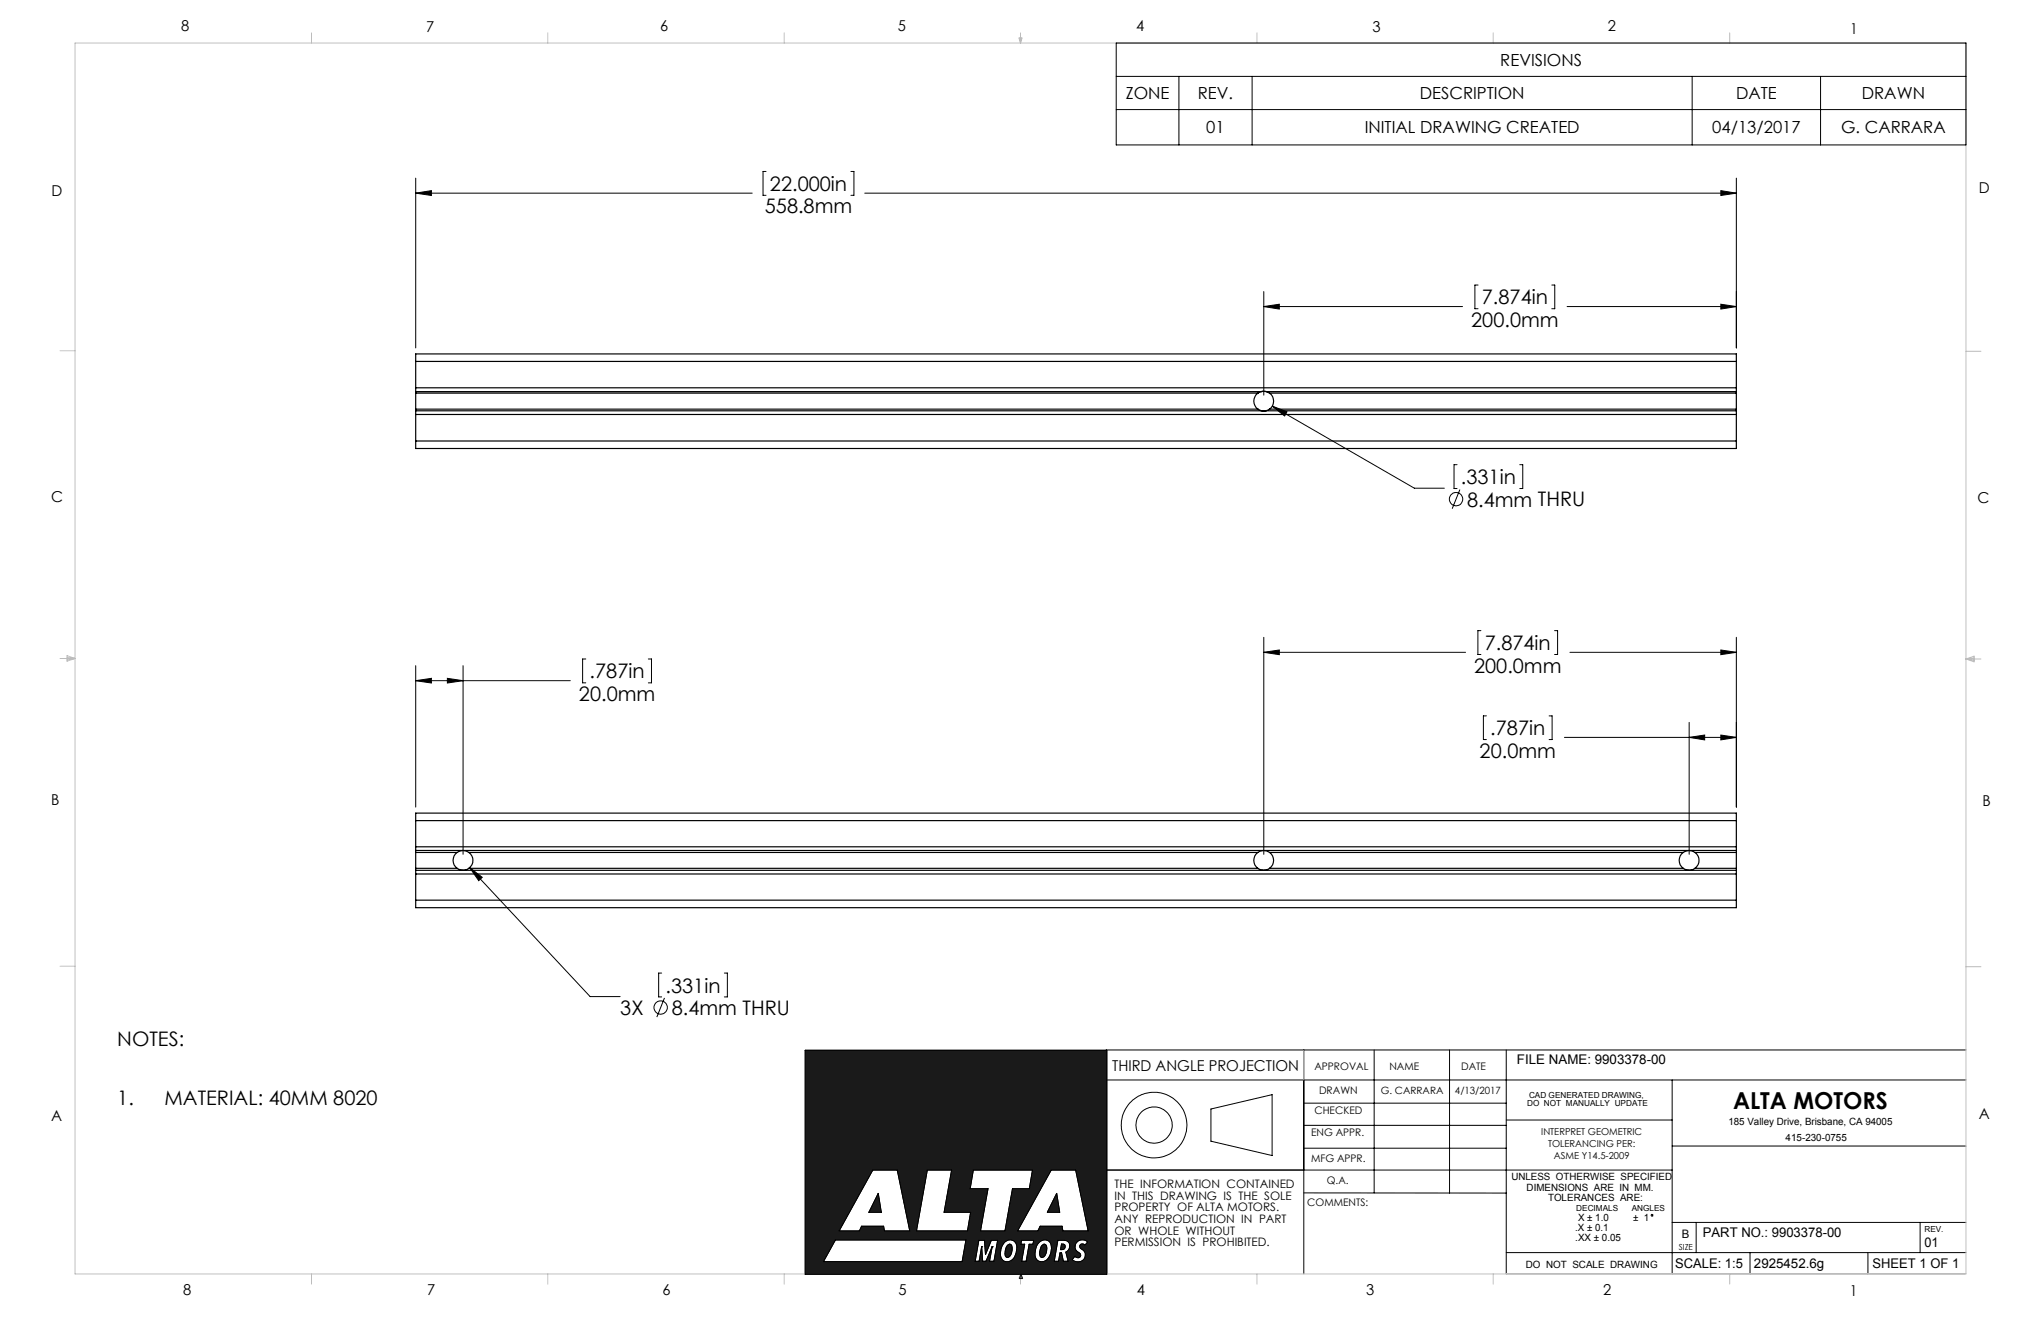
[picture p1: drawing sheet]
<svg xmlns="http://www.w3.org/2000/svg" width="432mm" height="279mm" viewBox="0 0 432 279" stroke-linecap="round" stroke-linejoin="round" font-family="sans-serif">
<g fill="none" stroke="#000" stroke-width=".21">
<path d="M170.4 222.1h63.7v47.4h-63.7zM234 228.4h181.9M256.2 234.6l12.9-3.1v12.9l-12.9-3zM275.8 238h42.9M275.8 233.3h42.9M275.8 222.1v47.3M290.7 222.1v30.2M306.7 222.1v30.2M318.7 222.1v47.4M318.7 236.9h35.1M353.8 228.4v41.1M415.9 222.1h-181.9v47.4"/>
<path d="M184.6 247.5h5.2l2.7 12.8h-5.4l-.2-.9h-4.6l-.5 .9h-4.3zM185.8 252.4l.6 4h-2.6zM196.2 247.5h5.1l-1.6 8.9h5.7l-.7 3.9h-10.8zM205.9 247.5h12.5l-.6 3.9h-3.6l-1.6 8.9h-5.2l1.6-8.9h-3.8zM222.4 247.5h5.2l2.6 12.8h-5.3l-.2-.9h-4.6l-.5 .9h-4.3zM223.6 252.4l.6 4h-2.6zM234 247.5h119.8M275.8 252.3h42.9M275.8 242.9h42.9M353.8 258.6h62.1M353.8 242.4h62.1M358.8 258.6v6.3"/>
<path d="M406.2 258.6v6.3M176.7 262.3h27.7l-.8 4.5h-29.4zM207.7 263.7h.1M207.7 263.7l-.5 3.1h-.9l.8-4.5h1.2l.2 3 1.2-3h1.4l-.8 4.5h-1l.6-3.1M207.7 263.7l.2 3.1h.7l1.3-3.1M209.9 263.7h.1M212.5 262.7a1.5 1.5 0 0 1 1.8-.3 1.5 1.5 0 0 1 .8 1.7 2.51 2.51 0 0 1-2.1 2.8 1.51 1.51 0 0 1-1.4-1.8 3.6 3.6 0 0 1 .9-2.4zM213.2 263.3l.4-.2a.84 .84 0 0 1 .5 1.2l-.2 1a.79 .79 0 0 1-1 .6 2.06 2.06 0 0 1 .3-2.6zM216.1 262.3h2.6l-.2 .9h-.8l-.6 3.6h-1l.7-3.6h-.8zM219.9 262.7a1.5 1.5 0 0 1 1.8-.3 1.5 1.5 0 0 1 .8 1.7 2.58 2.58 0 0 1-2.2 2.8 1.46 1.46 0 0 1-1.3-1.8 3.2 3.2 0 0 1 .9-2.4zM220.5 263.3l.4-.2a.84 .84 0 0 1 .5 1.2l-.2 1a.73 .73 0 0 1-1 .6 2.06 2.06 0 0 1 .3-2.6zM223.8 262.3a2.71 2.71 0 0 1 2.2 .3 1.46 1.46 0 0 1-.5 2.2l.5 2h-1l-.4-1.8h-.3l-.4 1.8h-.9z"/>
<path d="M224.6 263.1h.3a.64 .64 0 0 1 .4 .9 .64 .64 0 0 1-.9 .3zM228 262.5a1.68 1.68 0 0 1 2.1 .2l-.5 .6-.5-.2h-.4l-.2 .3a1.81 1.81 0 0 0 .9 1.3 1.56 1.56 0 0 1-.5 2 1.56 1.56 0 0 1-2.1-.3l.6-.7a.63 .63 0 0 0 .8 .3 .63 .63 0 0 0 .3-.9 1.48 1.48 0 0 1-1.1-1.1 1.48 1.48 0 0 1 .6-1.5zM318.7 264.9h97.2M370.2 264.9v4.6M395.2 264.9v4.6"/>
<circle cx="244.1" cy="238" r="3.8"/>
<circle cx="244.2" cy="238" r="6.9"/>
</g>
<path d="M234.1 222.1v47.4" fill="none" stroke="#191924" stroke-width=".25"/>
<g fill="none" stroke="#c0c0c0" stroke-width=".21">
<path d="M15.9 9.1h400v260.4h-400zM65.9 6.9v2.2M115.9 6.9v2.2M165.9 6.9v2.2M215.6 8h.6l-.3 1.1zM215.7 8l.2 1.1M215.9 6.9v2.2M216 8l-.1 1.1M265.9 6.9v2.2M315.9 6.9v2.2M365.9 6.9v2.2M12.7 74.2h3.2"/>
<path d="M415.9 74.3h3.2M12.7 139.3h3.2M14.2 139.1l1.7 .2M14.2 138.7l1.7 .6-1.7 .5zM15.9 139.3l-1.7 .3M415.9 139.4h3.2M415.9 139.4l1.8-.6v1.2zM415.9 139.4l1.8 .3M417.7 139.2l-1.8 .2M12.7 204.4h3.2M415.9 204.5h3.2M275.8 222.1v6.3"/>
<path d="M65.9 269.5v2.1M115.9 269.5v2.1M165.9 269.5v2.1M215.9 269.5v2.1M215.9 269.5l.3 .8h-.6zM265.9 269.5v2.1M315.9 269.5v2.1M365.9 269.5v2.1"/>
</g>
<path d="M216 269.5l.3 .9h-.6z" fill="none" stroke="#00f" stroke-width=".25"/>
<path d="M224.6 263.1l-.2 1.2h.5l.5-.4v-.5l-.3-.2zM185.8 252.4l-2 4h2.6zM213.3 263.3l-.4 .5-.3 1.2 .1 .7 .3 .3h.3l.4-.4 .4-1.3-.1-1-.3-.2zM223.6 252.4l-2 4h2.6zM219.9 262.7l.8-.4h.8l.6 .3 .3 .9v1l-.3 1.2-.6 .8-.8 .4-1.1-.2-.4-.4-.2-.5 .1-1.8zM212.4 262.8l.7-.5 .8-.1 .7 .3 .5 .7v1.2l-.4 1.4-.6 .8-.7 .3h-.7l-.4-.2-.5-.5-.1-.5 .1-1.6zM222.4 247.5h5.2l2.6 12.9h-5.3l-.2-1h-4.6l-.5 1h-4.3zM227.8 262.8a1.63 1.63 0 0 1 2.3-.1l-.5 .6-.4-.2-.7 .2-.1 .5 .4 .4a1.49 1.49 0 0 1 .6 2.1 1.49 1.49 0 0 1-2.2 .4l-.4-.3 .7-.6a.64 .64 0 0 0 1.1 0 .64 .64 0 0 0-.6-1 1.3 1.3 0 0 1-.2-2zM223.8 262.3h1.4l.6 .2a1.38 1.38 0 0 1-.3 2.3l.5 2h-1l-.4-1.8h-.3l-.4 1.8h-.9zM216.1 262.3h2.6l-.2 .9h-.8l-.6 3.6h-1l.7-3.6h-.8zM207.1 262.3h1.2l.2 3 1.2-3h1.4l-.8 4.5h-1l.6-3.1-1.3 3.1h-.7l-.2-3.1-.5 3.1h-.9zM196.2 247.5h5.1l-1.6 8.9h5.7l-.7 4h-10.8zM176.7 262.3h27.7l-.8 4.5h-29.4zM184.6 247.5h5.2l2.7 12.9h-5.4l-.2-1h-4.6l-.5 1h-4.3zM205.9 247.5h12.5l-.6 3.9h-3.6l-1.6 9h-5.2l1.6-9h-3.8zM170.4 222.1v47.4h63.7v-47.4zM220.6 263.3l-.5 .7-.1 .8v.8l.3 .4 .5-.1 .3-.4 .4-1.4-.3-.9-.3-.1z" fill-rule="evenodd" fill="#191924"/>
<g fill="none" stroke="#000" stroke-width=".21">
<path d="M236.1 9.1h179.8v21.6h-179.8zM236.1 16.2h179.8M249.4 16.2v14.5M264.9 16.2v14.5M358 16.2v14.5M385.2 16.2v14.5M87.9 37.7v35.9M162.1 36.3h-.7v5h.7M180 36.3h.7v5h-.7M236.1 23.2h179.8M367.3 37.7v35.9M87.9 40.9h71.2"/>
<path d="M87.9 40.9l3.4-.6v1zM183 40.9h184.3M364.1 40.3l3.2 .6-3.2 .4zM267.4 61.7v21.9M267.4 64.8h42M267.4 64.8l3.3-.5v1.1zM312.7 60.3h-.7v5h.7M328.3 60.3h.6v5h-.6M331.5 64.8h35.8M364.1 64.3l3.2 .5-3.2 .6zM269.2 85.9l3.1 1.2-.5 .9zM269.2 85.9l30 17.4h6.4"/>
<path d="M308.3 98.3h-.7v5h.7M321.5 98.3h.7v5h-.7M308.9 103.5l-1.7 4.1M123.9 139.4h-.6v5h.6M137.2 139.4h.6v5h-.6M267.4 134.8v45.9M267.4 138h42.7M267.4 138l3.3-.5v1zM313.3 133.4h-.6v5h.6M328.9 133.4h.6v5h-.6M332.1 138h35.2M364.1 137.5l3.2 .5-3.2 .5z"/>
<path d="M367.3 134.8v35.9M87.9 140.8v29.9M87.9 144h32.7M87.9 144l3.4-.5v1zM94.7 143.5l3.3 .5-3.3 .5zM98 140.8v39.9M314.5 151.4h-.7v5h.7M327.7 151.4h.7v5h-.7M331 156h36.3M357.4 152.8v27.9M357.4 156l3.2-.5v1zM364.1 155.5l3.2 .5-3.2 .5z"/>
<path d="M99.4 183.5l25.4 27.3h6.4M99.4 183.5l2.6 2.1-.7 .7zM140 205.8h-.7v5.1h.7M140.6 211.1l-1.6 4M153.2 205.8h.7v5.1h-.7M170.4 222.1h63.7v47.4h-63.7zM184.6 247.5h5.2l2.7 12.9h-5.4l-.2-1h-4.6l-.5 1h-4.3zM185.8 252.4l.6 4h-2.6zM196.2 247.5h5.1l-1.6 8.9h5.7l-.7 4h-10.8zM205.9 247.5h12.5l-.6 3.9h-3.6l-1.6 9h-5.2l1.6-9h-3.8zM222.4 247.5h5.2l2.6 12.9h-5.3l-.2-1h-4.6l-.5 1h-4.3zM223.6 252.4l.6 4h-2.6z"/>
<path d="M176.7 262.3h27.7l-.8 4.5h-29.4zM207.7 263.7h.1M207.7 263.7l-.5 3.1h-.9l.8-4.5h1.2l.2 3 1.2-3h1.4l-.8 4.5h-1l.6-3.1M207.7 263.7l.2 3.1h.7l1.3-3.1M209.9 263.7h.1M212.5 262.7a1.5 1.5 0 0 1 1.8-.3 1.5 1.5 0 0 1 .8 1.7 2.51 2.51 0 0 1-2.1 2.8 1.51 1.51 0 0 1-1.4-1.8 3.6 3.6 0 0 1 .9-2.4zM213.2 263.3l.4-.2a.84 .84 0 0 1 .5 1.2l-.2 1a.79 .79 0 0 1-1 .6 2.06 2.06 0 0 1 .3-2.6zM216.1 262.3h2.6l-.2 .9h-.8l-.6 3.6h-1l.7-3.6h-.8zM219.9 262.7a1.5 1.5 0 0 1 1.8-.3 1.5 1.5 0 0 1 .8 1.7 2.58 2.58 0 0 1-2.2 2.8 1.46 1.46 0 0 1-1.3-1.8 3.2 3.2 0 0 1 .9-2.4zM220.5 263.3l.4-.2a.84 .84 0 0 1 .5 1.2l-.2 1a.73 .73 0 0 1-1 .6 2.06 2.06 0 0 1 .3-2.6zM223.8 262.3h1.3a1.3 1.3 0 0 1 1.2 1.1 1.3 1.3 0 0 1-.8 1.4l.5 2h-1l-.4-1.8h-.3l-.4 1.8h-.9zM224.6 263.1a.61 .61 0 0 1 .8 .5 .61 .61 0 0 1-.7 .7h-.3z"/>
<path d="M227.7 262.9a1.65 1.65 0 0 1 2.4-.2l-.5 .6a.62 .62 0 0 0-1.1 .1 .62 .62 0 0 0 .5 .9 1.48 1.48 0 0 1 .4 2 1.48 1.48 0 0 1-2 .5l-.6-.4 .6-.7a.65 .65 0 0 0 1.1 .1 .65 .65 0 0 0-.5-1 1.41 1.41 0 0 1-.3-1.9z"/>
<circle cx="308" cy="105.6" r="1.42"/>
<circle cx="139.8" cy="213.1" r="1.41"/>
<circle cx="349.5" cy="257" r=".19"/>
</g>
<path d="M99.4 183.5l1.9 2.8 .7-.7zM87.9 144l3.4-.5v1zM94.7 143.5l3.3 .5-3.3 .5zM364.1 155.5l3.2 .5-3.2 .5zM357.4 156l3.2-.5v1zM267.4 138l3.3-.5v1zM364.1 137.5l3.2 .5-3.2 .5zM87.9 40.9l3.4-.6v1zM364.1 40.3l3.2 .6-3.2 .4zM267.4 64.8l3.3-.5v1.1zM364.1 64.3l3.2 .5-3.2 .6zM269.2 85.9l2.6 2.1 .5-.9z" fill="#000"/>
<g fill="none" stroke="#000" stroke-width=".25">
<path d="M87.9 76.4v-1.5h279.4v1.5M87.9 76.4v5.6M87.9 76.4h279.4M367.3 76.4v5.6M87.9 86.9h279.4M87.9 86.9v.8M87.9 82.8h279.4M87.9 82v.8M87.9 93.3v1.6h279.4v-1.6M87.9 82.8v.3M87.9 86.5v.4M87.9 83.1v3.4"/>
<path d="M87.9 87.7v5.6M87.9 82h279.4M87.9 87.7h279.4M87.9 93.3h279.4M87.9 83.1h178.2M87.9 86.5h178.2M266.1 83.1a2.09 2.09 0 0 1 2.5 0M266.1 86.5a1.95 1.95 0 0 0 2.5 0M266.1 83.1a2.07 2.07 0 0 0 0 3.4M268.6 83.1a2.07 2.07 0 0 1 0 3.4M268.6 83.1h98.7M268.6 86.5h98.7"/>
<path d="M367.3 86.9v.8M367.3 82v.8M367.3 82.8v.3M367.3 86.5v.4M367.3 83.1v3.4M367.3 87.7v5.6M87.9 173.6v-1.6h279.4v1.6M87.9 179.9h279.4M87.9 179.1v.8M87.9 179.9v.4M87.9 173.6h279.4M87.9 173.6v5.5"/>
<path d="M87.9 179.1h279.4M367.3 179.1v.8M367.3 179.9v.4M367.3 173.6v5.5M87.9 184.1h279.4M87.9 184.1v.8M87.9 190.4v1.6h279.4v-1.6M87.9 183.7v.4M87.9 184.9h279.4M87.9 190.4h279.4M87.9 180.3v3.4M87.9 184.9v5.5"/>
<path d="M87.9 180.3h8.8M87.9 183.7h8.8M96.7 180.3a2.06 2.06 0 0 1 2.5 0M96.7 183.7a2.06 2.06 0 0 0 2.5 0M96.7 180.3a2.08 2.08 0 0 0 0 3.4M99.2 180.3a2.08 2.08 0 0 1 0 3.4M99.2 180.3h166.9M99.2 183.7h166.9M266.1 180.3a2.06 2.06 0 0 1 2.5 0M266.1 183.7a2.06 2.06 0 0 0 2.5 0M266.1 180.3a2.08 2.08 0 0 0 0 3.4M268.6 180.3a2.08 2.08 0 0 1 0 3.4"/>
<path d="M268.6 180.3h87.5M268.6 183.7h87.5M356.1 180.3a2.06 2.06 0 0 1 2.5 0M356.1 183.7a2.06 2.06 0 0 0 2.5 0M356.1 180.3a2.08 2.08 0 0 0 0 3.4M358.6 180.3a2.08 2.08 0 0 1 0 3.4M358.6 180.3h8.7M358.6 183.7h8.7M367.3 184.1v.8M367.3 183.7v.4M367.3 180.3v3.4M367.3 184.9v5.5"/>
</g>
<text font-size="4.9" x="366.6" y="234.7">ALTA MOTORS</text>
<g font-size="4.2">
<text x="162.9" y="40.4">22.000in</text>
<text x="161.8" y="45.1">558.8mm</text>
<text x="313.5" y="64.4">7.874in</text>
<text x="311.3" y="69.1">200.0mm</text>
<text x="309.1" y="102.4">.331in</text>
<text x="310.4" y="107.2">8.4mm THRU</text>
<text x="314.1" y="137.5">7.874in</text>
<text x="124.7" y="143.5">.787in</text>
<text x="311.9" y="142.3">200.0mm</text>
<text x="122.5" y="148.2">20.0mm</text>
<text x="315.3" y="155.5">.787in</text>
<text x="313" y="160.3">20.0mm</text>
<text x="140.8" y="209.9">.331in</text>
<text x="131.2" y="214.6">3X</text>
<text x="142.1" y="214.7">8.4mm THRU</text>
<text x="24.8" y="221.3">NOTES:</text>
<text x="24.8" y="233.7">1.</text>
<text x="34.8" y="233.7">MATERIAL: 40MM 8020</text>
</g>
<g font-size="3.5">
<text x="317.4" y="13.9">REVISIONS</text>
<text x="238.2" y="21">ZONE</text>
<text x="253.4" y="21">REV.</text>
<text x="300.4" y="21">DESCRIPTION</text>
<text x="367.3" y="21">DATE</text>
<text x="393.9" y="21">DRAWN</text>
<text x="255.2" y="28.2">01</text>
<text x="288.7" y="28.2">INITIAL DRAWING CREATED</text>
<text x="362.2" y="28.2">04/13/2017</text>
<text x="389.5" y="28.2">G. CARRARA</text>
</g>
<g font-size="3.2">
<text x="38.3" y="6.7">8</text>
<text x="90.2" y="6.7">7</text>
<text x="139.7" y="6.5">6</text>
<text x="190" y="6.5">5</text>
<text x="240.4" y="6.5">4</text>
<text x="290.4" y="6.7">3</text>
<text x="340.2" y="6.6">2</text>
<text x="391.4" y="7.2">1</text>
<text x="10.9" y="41.6">D</text>
<text x="418.7" y="40.7">D</text>
<text x="10.8" y="106.3">C</text>
<text x="418.4" y="106.4">C</text>
<text x="10.8" y="170.2">B</text>
<text x="419.4" y="170.6">B</text>
<text x="235.3" y="226.5">THIRD ANGLE PROJECTION</text>
<text x="10.8" y="237.2">A</text>
<text x="418.6" y="236.8">A</text>
<text x="38.8" y="273.8">8</text>
<text x="90.4" y="273.8">7</text>
<text x="140.2" y="273.8">6</text>
<text x="190.1" y="273.9">5</text>
<text x="240.5" y="273.8">4</text>
<text x="289" y="273.9">3</text>
<text x="339.1" y="273.8">2</text>
<text x="391.4" y="274.1">1</text>
</g>
<g font-size="2.8">
<text x="320.9" y="225">FILE NAME: 9903378-00</text>
<text x="360.3" y="261.7">PART NO.: 9903378-00</text>
<text x="407.2" y="263.8">01</text>
<text x="354.4" y="268.2">SCALE: 1:5</text>
<text x="371.1" y="268.2">2925452.6g</text>
<text x="396.2" y="268.2">SHEET 1 OF 1</text>
</g>
<g font-size="2.5">
<text x="235.8" y="251.3">THE INFORMATION CONTAINED</text>
<text x="235.8" y="253.8">IN THIS DRAWING IS THE SOLE</text>
<text x="235.8" y="256.2">PROPERTY OF ALTA MOTORS.</text>
<text x="235.8" y="258.7">ANY REPRODUCTION IN PART</text>
<text x="235.8" y="261.2">OR WHOLE WITHOUT</text>
<text x="235.8" y="263.6">PERMISSION IS PROHIBITED.</text>
<text x="355.8" y="261.8">B</text>
</g>
<g font-size="2.2">
<text x="278.1" y="226.4">APPROVAL</text>
<text x="294" y="226.3">NAME</text>
<text x="309.1" y="226.4">DATE</text>
<text x="279.1" y="231.4">DRAWN</text>
<text x="278.1" y="235.5">CHECKED</text>
<text x="277.4" y="245.8">MFG APPR.</text>
<text x="277.4" y="240.3">ENG APPR.</text>
<text x="280.7" y="250.5">Q.A.</text>
<text x="276.6" y="255.1">COMMENTS:</text>
</g>
<g font-size="2.1">
<text x="292.1" y="231.4">G. CARRARA</text>
<text x="307.8" y="231.3">4/13/2017</text>
<text x="365.7" y="237.8">185 Valley Drive, Brisbane, CA 94005</text>
<text x="377.8" y="241.2">415-230-0755</text>
<text x="319.7" y="249.6">UNLESS OTHERWISE SPECIFIED</text>
<text x="323" y="251.9">DIMENSIONS ARE IN MM.</text>
<text x="327.5" y="254">TOLERANCES ARE:</text>
<text x="333.3" y="260.4">.X ± 0.1</text>
<text x="333.3" y="262.5">.XX ± 0.05</text>
<text x="333.8" y="258.3">X ± 1.0</text>
<text x="345.5" y="258.3">± 1</text>
<text x="322.8" y="268.2">DO NOT SCALE DRAWING</text>
</g>
<g font-size="2">
<text x="326.1" y="240">INTERPRET GEOMETRIC</text>
<text x="327.5" y="242.5">TOLERANCING PER:</text>
<text x="328.8" y="245">ASME Y14.5-2009</text>
</g>
<g font-size="1.8">
<text x="323.5" y="232.2">CAD GENERATED DRAWING,</text>
<text x="323.1" y="234">DO NOT MANUALLY UPDATE</text>
<text x="333.5" y="256">DECIMALS</text>
<text x="345.2" y="256">ANGLES</text>
<text x="407.1" y="260.6">REV.</text>
<text x="355.2" y="264.3">SIZE</text>
</g>
</svg>
